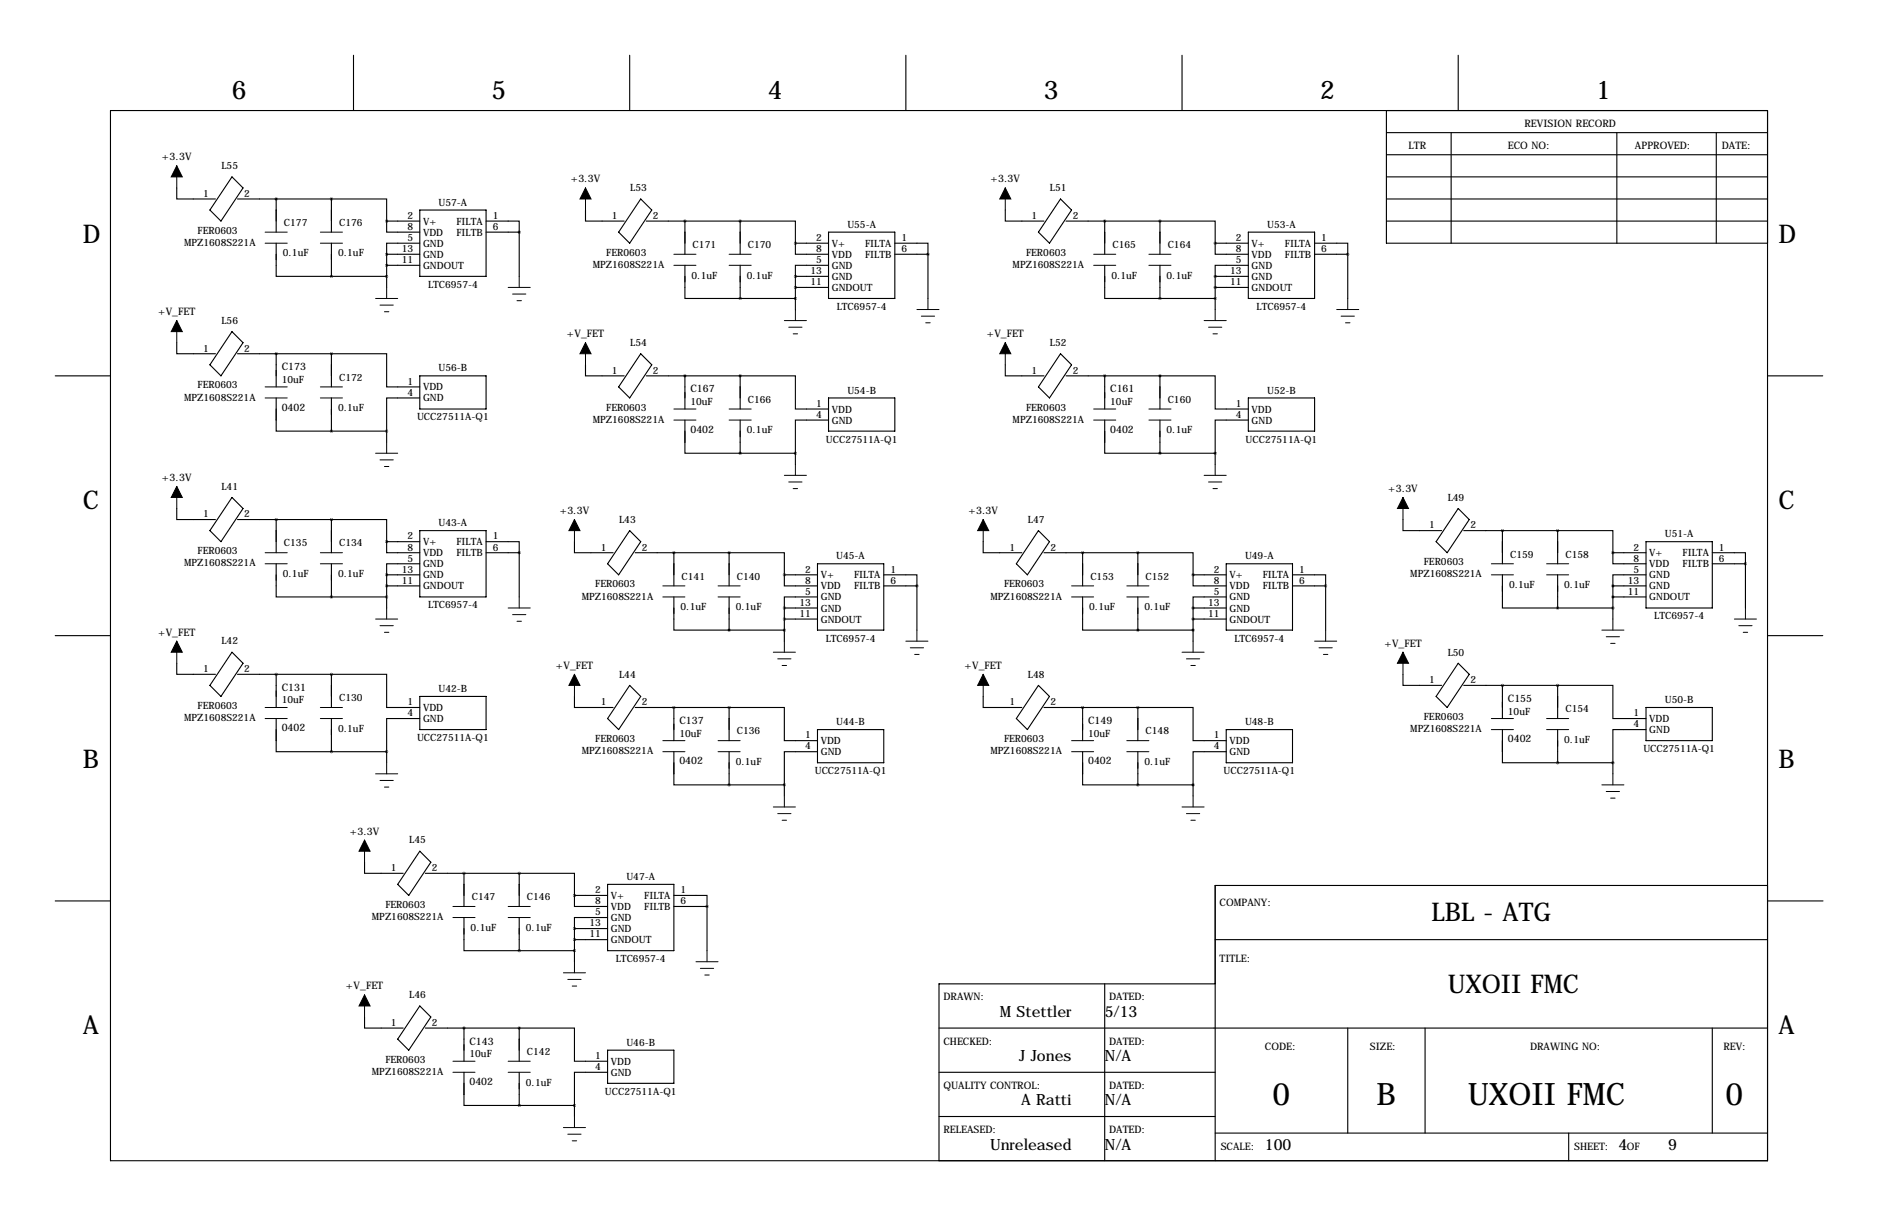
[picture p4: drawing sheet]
<svg xmlns="http://www.w3.org/2000/svg" width="432mm" height="279mm" viewBox="0 0 432 279" stroke-linecap="round" stroke-linejoin="round" font-family="sans-serif">
<g fill="none" stroke="#000" stroke-width=".25">
<path d="M81.3 12.7v12.7M144.8 12.7v12.7M208.3 12.7v12.7M271.8 12.7v12.7M335.3 12.7v12.7M25.4 25.4h381v241.3h-381zM318.8 30.5h87.6M318.8 35.6h87.6M318.8 25.4v30.5h87.6M333.7 30.5v25.4M371.8 30.5v25.4M394.6 30.5v25.4"/>
<path d="M40.6 43.2v2.5h8.9M53.3 40.6l2.6 2.6-5.1 7.6-2.5-2.5zM54.6 45.7h21.6M63.5 55.9v7.6h12.7M63.5 45.7v7.6M76.2 45.7h12.7v5.1M76.2 45.7v7.6M76.2 55.9v7.6M88.9 50.8v2.5h7.6M88.9 50.8h7.6M88.9 58.4h7.6M88.9 58.4v7.6"/>
<path d="M96.5 55.9h-7.6v2.5M96.5 48.3h15.3v15.2h-15.3zM111.8 50.8h7.6v2.5M111.8 53.3h7.6M119.4 53.3v10.2M134.6 48.3v2.5h8.9M147.3 45.7l2.6 2.6-5.1 7.6-2.6-2.6zM148.6 50.8h21.6M157.5 50.8v7.6M170.2 50.8h12.7v5.1M170.2 50.8v7.6M182.9 55.9v2.5h7.6"/>
<path d="M182.9 55.9h7.6M190.5 53.3h15.2v15.3h-15.2zM205.7 55.9h7.7v2.5M205.7 58.4h7.7M213.4 58.4v10.2M231.1 48.3v2.5h8.9M243.8 45.7l2.6 2.6-5.1 7.6-2.5-2.6zM245.1 50.8h21.6M254 50.8v7.6M266.7 50.8h12.7v5.1M266.7 50.8v7.6M279.4 55.9v2.5h7.6"/>
<path d="M279.4 55.9h7.6M287 53.3h15.3v15.3h-15.3zM302.3 55.9h7.6v2.5M302.3 58.4h7.6M309.9 58.4v10.2M318.8 45.7h87.6M318.8 50.8h87.6M318.8 40.6h87.6M40.6 78.7v2.6h8.9M53.3 76.2l2.6 2.5-5.1 7.7-2.5-2.6zM76.2 63.5h12.7M88.9 61h7.6"/>
<path d="M157.5 61v7.6h12.7M170.2 68.6h12.7M170.2 61v7.6M182.9 63.5h7.6M182.9 66h7.6M182.9 63.5v7.6M190.5 61h-7.6v2.5M254 61v7.6h12.7M266.7 68.6h12.7M266.7 61v7.6M279.4 63.5v7.6M279.4 63.5h7.6"/>
<path d="M279.4 66h7.6M287 61h-7.6v2.5M12.7 86.4h12.7M54.6 81.3h21.6M63.5 91.4v7.7h12.7M63.5 81.3v7.6M76.2 81.3h12.7v7.6h7.6M76.2 81.3v7.6M76.2 91.4v7.7M76.2 99.1h12.7M88.9 99.1v2.5M96.5 91.4h-7.6v7.7"/>
<path d="M96.5 86.4h15.3v7.6h-15.3zM134.6 83.8v2.6h8.9M147.3 81.3l2.6 2.5-5.1 7.6-2.6-2.5zM148.6 86.4h21.6M157.5 96.5v7.6h12.7M157.5 86.4v7.6M170.2 86.4h12.7v7.6h7.6M170.2 86.4v7.6M170.2 96.5v7.6M190.5 96.5h-7.6v7.6M190.5 91.4h15.2v7.7h-15.2zM231.1 83.8v2.6h8.9"/>
<path d="M243.8 81.3l2.6 2.5-5.1 7.6-2.5-2.5zM245.1 86.4h21.6M254 96.5v7.6h12.7M254 86.4v7.6M266.7 86.4h12.7v7.6h7.6M266.7 86.4v7.6M266.7 96.5v7.6M287 96.5h-7.6v7.6M287 91.4h15.3v7.7h-15.3zM406.4 86.4h12.7M40.6 116.8v2.6h8.9M53.3 114.3l2.6 2.5-5.1 7.7-2.5-2.6z"/>
<path d="M54.6 119.4h21.6M63.5 119.4v7.6M76.2 119.4h12.7v5.1M76.2 119.4v7.6M170.2 104.1h12.7M182.9 104.1v2.6M266.7 104.1h12.7M279.4 104.1v2.6M322.6 119.4v2.5h8.9M335.3 116.8l2.5 2.6-5.1 7.6-2.5-2.5zM63.5 129.5v7.7h12.7M76.2 137.2h12.7"/>
<path d="M76.2 129.5v7.7M88.9 124.5v2.5h7.6M88.9 124.5h7.6M88.9 132.1h7.6M88.9 134.6h7.6M88.9 132.1v7.6M96.5 129.5h-7.6v2.6M96.5 121.9h15.3v15.3h-15.3zM111.8 124.5h7.6v2.5M111.8 127h7.6M119.4 127v10.2M132.1 124.5v2.5h8.9"/>
<path d="M144.8 121.9l2.5 2.6-5.1 7.6-2.5-2.6zM146 127h21.6M154.9 137.2v7.6h12.7M154.9 127v7.6M167.6 127h12.7v5.1M167.6 127v7.6M167.6 137.2v7.6M180.3 132.1v2.5h7.7M180.3 132.1h7.7M180.3 139.7h7.7M180.3 139.7v7.6M188 137.2h-7.7v2.5"/>
<path d="M188 129.5h15.2v15.3h-15.2zM203.2 132.1h7.6v2.5M203.2 134.6h7.6M210.8 134.6v10.2M226.1 124.5v2.5h8.8M238.8 121.9l2.5 2.6-5.1 7.6-2.5-2.6zM240 127h21.6M248.9 137.2v7.6h12.7M248.9 127v7.6M261.6 127h12.7v5.1M261.6 127v7.6M261.6 137.2v7.6"/>
<path d="M274.3 132.1v2.5h7.6M274.3 132.1h7.6M274.3 139.7h7.6M274.3 139.7v7.6M281.9 137.2h-7.6v2.5M281.9 129.5h15.3v15.3h-15.3zM297.2 132.1h7.6v2.5M297.2 134.6h7.6M304.8 134.6v10.2M336.5 121.9h21.6M345.4 132.1v7.6h12.7M345.4 121.9v7.6"/>
<path d="M358.1 121.9h12.7v5.1M358.1 139.7h12.7M358.1 121.9v7.6M358.1 132.1v7.6M370.8 127v2.5h7.7M370.8 137.2h7.7M370.8 127h7.7M370.8 134.6h7.7M370.8 134.6v7.6M378.5 132.1h-7.7v2.5M378.5 124.5h15.2v15.2h-15.2zM393.7 127h7.6v2.5"/>
<path d="M393.7 129.5h7.6M401.3 129.5v10.2M12.7 146h12.7M40.6 152.4v2.5h8.9M53.3 149.9l2.6 2.5-5.1 7.6-2.5-2.5zM54.6 154.9h21.6M63.5 154.9v7.7M76.2 154.9h12.7v7.7h7.6M76.2 154.9v7.7M144.8 157.5l2.5 2.5-5.1 7.6-2.5-2.5zM167.6 144.8h12.7M180.3 142.2h7.7"/>
<path d="M238.8 157.5l2.5 2.5-5.1 7.6-2.5-2.5zM261.6 144.8h12.7M274.3 142.2h7.6M322.6 154.9v2.6h8.9M335.3 152.4l2.5 2.5-5.1 7.7-2.5-2.6zM336.5 157.5h21.6M345.4 157.5v7.6M358.1 157.5h12.7v7.6h7.7M358.1 157.5v7.6M406.4 146h12.7M63.5 165.1v7.6h12.7M76.2 165.1v7.6"/>
<path d="M76.2 172.7h12.7M88.9 172.7v2.6M96.5 165.1h-7.6v7.6M96.5 160h15.3v7.6h-15.3zM132.1 160v2.6h8.9M146 162.6h21.6M154.9 172.7v7.6h12.7M154.9 162.6v7.6M167.6 162.6h12.7v7.6h7.7M167.6 162.6v7.6M167.6 172.7v7.6M188 172.7h-7.7v7.6"/>
<path d="M188 167.6h15.2v7.7h-15.2zM226.1 160v2.6h8.8M240 162.6h21.6M248.9 172.7v7.6h12.7M248.9 162.6v7.6M261.6 162.6h12.7v7.6h7.6M261.6 162.6v7.6M261.6 172.7v7.6M281.9 172.7h-7.6v7.6M281.9 167.6h15.3v7.7h-15.3zM345.4 167.6v7.7h12.7M358.1 175.3h12.7"/>
<path d="M358.1 167.6v7.7M370.8 175.3v2.5M378.5 167.6h-7.7v7.7M378.5 162.6h15.2v7.6h-15.2zM83.8 198.1v2.6h8.9M96.5 195.6l2.6 2.5-5.1 7.6-2.6-2.5zM167.6 180.3h12.7M180.3 180.3v2.6M261.6 180.3h12.7M274.3 180.3v2.6M12.7 207h12.7M97.8 200.7h21.6"/>
<path d="M106.7 210.8v7.6h12.7M106.7 200.7v7.6M119.4 200.7h12.7v5M119.4 218.4h12.7M119.4 200.7v7.6M119.4 210.8v7.6M132.1 205.7v2.6h7.6M132.1 215.9h7.6M132.1 205.7h7.6M132.1 213.4h7.6M132.1 213.4v7.6M139.7 210.8h-7.6v2.6"/>
<path d="M139.7 203.2h15.2v15.2h-15.2zM154.9 205.7h7.7v2.6M154.9 208.3h7.7M162.6 208.3v10.1M279.4 215.9h127M406.4 203.5h-127v63.2M406.5 207h12.7M83.8 233.7v2.5h8.9M96.5 231.1l2.6 2.6-5.1 7.6-2.6-2.5zM97.8 236.2h21.6M106.7 236.2v7.6M119.4 236.2h12.7v7.6h7.6"/>
<path d="M119.4 236.2v7.6M215.9 236.2h190.5M254 226.1v40.6M279.4 226.1h-63.5v40.6M309.9 236.2v24.1M327.7 236.2v24.1M393.7 236.2v24.1M106.7 246.4v7.6h12.7M119.4 246.4v7.6M119.4 254h12.7M132.1 254v2.5M139.7 246.4h-7.6v7.6"/>
<path d="M139.7 241.3h15.2v7.6h-15.2zM215.9 246.4h63.5M215.9 256.5h63.5M279.4 260.3h127M360.7 260.3v6.4"/>
</g>
<g fill="none" stroke="#000" stroke-width=".23">
<path d="M40.6 38.1v5.1M61 55.9h5M61 53.3h5M73.7 55.9h5M73.7 53.3h5M134.6 43.2v5.1M154.9 58.4h5.1M167.6 58.4h5.1M231.1 43.2v5.1M251.5 58.4h5M264.2 58.4h5M40.6 73.7v5"/>
<path d="M86.4 68.6h5M87.4 70.1h3M88.4 71.6h1M88.9 66v2.6M116.8 66h5.1M117.9 67.6h3M118.9 69.1h1M119.4 63.5v2.5M134.6 78.7v5.1M154.9 61h5.1M167.6 61h5.1M180.3 73.7h5.1"/>
<path d="M181.4 75.2h3M182.4 76.7h1M182.9 71.1v2.6M210.8 71.1h5.1M211.8 72.6h3.1M212.9 74.2h1M213.4 68.6v2.5M231.1 78.7v5.1M251.5 61h5M264.2 61h5M276.9 73.7h5M277.9 75.2h3"/>
<path d="M278.9 76.7h1M279.4 71.1v2.6M307.3 71.1h5.1M308.4 72.6h3M309.4 74.2h1M309.9 68.6v2.5M61 91.4h5M61 88.9h5M73.7 91.4h5M73.7 88.9h5M154.9 96.5h5.1M154.9 94h5.1"/>
<path d="M167.6 96.5h5.1M167.6 94h5.1M251.5 96.5h5M251.5 94h5M264.2 96.5h5M264.2 94h5M40.6 111.8v5M86.4 104.1h5M87.4 105.7h3M88.4 107.2h1M88.9 101.6v2.5M132.1 119.4v5.1"/>
<path d="M180.3 109.2h5.1M181.4 110.7h3M182.4 112.3h1M182.9 106.7v2.5M226.1 119.4v5.1M276.9 109.2h5M277.9 110.7h3M278.9 112.3h1M279.4 106.7v2.5M322.6 114.3v5.1M61 129.5h5M61 127h5"/>
<path d="M73.7 129.5h5M73.7 127h5M88.9 139.7v2.5M116.8 139.7h5.1M119.4 137.2v2.5M152.4 137.2h5.1M152.4 134.6h5.1M165.1 137.2h5.1M165.1 134.6h5.1M246.4 137.2h5.1M246.4 134.6h5.1M259.1 137.2h5.1"/>
<path d="M259.1 134.6h5.1M342.9 129.5h5.1M342.9 132.1h5.1M355.6 129.5h5.1M355.6 132.1h5.1M401.3 139.7v2.5M40.6 147.3v5.1M86.4 142.2h5M87.4 143.8h3M88.4 145.3h1M117.9 141.2h3M118.9 142.7h1"/>
<path d="M132.1 154.9v5.1M177.8 149.9h5.1M178.8 151.4h3.1M179.8 152.9h1M180.3 147.3v2.6M208.3 147.3h5.1M209.3 148.8h3M210.3 150.4h1M210.8 144.8v2.5M226.1 154.9v5.1M271.8 149.9h5.1M272.8 151.4h3"/>
<path d="M273.8 152.9h1M274.3 147.3v2.6M302.3 147.3h5M303.3 148.8h3M304.3 150.4h1M304.8 144.8v2.5M322.6 149.9v5M368.3 144.8h5.1M369.3 146.3h3.1M370.3 147.8h1M370.8 142.2v2.6M398.8 142.2h5.1"/>
<path d="M399.8 143.8h3M400.8 145.3h1M61 165.1h5M61 162.6h5M73.7 165.1h5M73.7 162.6h5M86.4 177.8h5M87.4 179.3h3M88.9 175.3v2.5M152.4 172.7h5.1M152.4 170.2h5.1M165.1 172.7h5.1"/>
<path d="M165.1 170.2h5.1M246.4 172.7h5.1M246.4 170.2h5.1M259.1 172.7h5.1M259.1 170.2h5.1M342.9 165.1h5.1M342.9 167.6h5.1M355.6 165.1h5.1M355.6 167.6h5.1M370.8 177.8v2.5M83.8 193v5.1M88.4 180.8h1"/>
<path d="M177.8 185.4h5.1M178.8 186.9h3.1M179.8 188.5h1M180.3 182.9v2.5M271.8 185.4h5.1M272.8 186.9h3M273.8 188.5h1M274.3 182.9v2.5M368.3 180.3h5.1M369.3 181.9h3.1M370.3 183.4h1M104.1 210.8h5.1"/>
<path d="M104.1 208.3h5.1M116.8 210.8h5.1M116.8 208.3h5.1M162.6 218.4v2.6M83.8 228.6v5.1M129.5 223.5h5.1M130.6 225h3M131.6 226.6h1M132.1 221v2.5M160 221h5.1M161 222.5h3.1M162.1 224h1"/>
<path d="M104.1 246.4h5.1M104.1 243.8h5.1M116.8 246.4h5.1M116.8 243.8h5.1M129.5 259.1h5.1M132.1 256.5v2.6M130.6 260.6h3M131.6 262.1h1"/>
</g>
<g fill="#000" stroke="#000" stroke-width=".23">
<path d="M40.6 38.1l1.3 2.5h-2.5zM134.6 43.2l1.3 2.5h-2.6zM231.1 43.2l1.3 2.5h-2.5zM40.6 73.7l1.3 2.5h-2.5zM134.6 78.7l1.3 2.6h-2.6zM231.1 78.7l1.3 2.6h-2.5zM40.6 111.8l1.3 2.5h-2.5zM132.1 119.4l1.2 2.5h-2.5zM226.1 119.4l1.2 2.5h-2.5zM322.6 114.3l1.2 2.5h-2.5zM40.6 147.3l1.3 2.6h-2.5zM132.1 154.9l1.2 2.6h-2.5z"/>
<path d="M226.1 154.9l1.2 2.6h-2.5zM322.6 149.9l1.2 2.5h-2.5zM83.8 193l1.3 2.6h-2.6zM83.8 228.6l1.3 2.5h-2.6z"/>
</g>
<path d="M180.3 132.1a.05 .05 0 0 0 .1 0 .05 .05 0 0 0-.1 0zM180.3 139.7a.05 .05 0 0 0 .1 0 .05 .05 0 0 0-.1 0zM180.3 142.2a.05 .05 0 0 0 .1 0 .05 .05 0 0 0-.1 0zM180.3 180.3a.05 .05 0 0 0 .1 0 .05 .05 0 0 0-.1 0zM167.6 162.6a.05 .05 0 0 0 .1 0 .05 .05 0 0 0-.1 0zM167.6 180.3a.05 .05 0 0 0 .1 0 .05 .05 0 0 0-.1 0zM167.6 127a.05 .05 0 0 0 .1 0 .05 .05 0 0 0-.1 0zM180.3 144.8a.05 .05 0 0 0 .1 0 .05 .05 0 0 0-.1 0zM167.6 144.8a.05 .05 0 0 0 .1 0 .05 .05 0 0 0-.1 0zM154.9 127a.05 .05 0 0 0 .1 0 .05 .05 0 0 0-.1 0zM154.9 162.6a.05 .05 0 0 0 .1 0 .05 .05 0 0 0-.1 0zM162.5 208.3a.05 .05 0 0 0 .1 0 .05 .05 0 0 0-.1 0zM370.8 127a.05 .05 0 0 0 .1 0 .05 .05 0 0 0-.1 0zM370.8 134.6a.05 .05 0 0 0 .1 0 .05 .05 0 0 0-.1 0zM370.8 137.2a.05 .05 0 0 0 .1 0 .05 .05 0 0 0-.1 0zM370.8 175.3a.05 .05 0 0 0 .1 0 .05 .05 0 0 0-.1 0zM358.1 157.5a.05 .05 0 0 0 .1 0 .05 .05 0 0 0-.1 0zM358.1 175.3a.05 .05 0 0 0 .1 0 .05 .05 0 0 0-.1 0zM358.1 121.9a.05 .05 0 0 0 .1 0 .05 .05 0 0 0-.1 0zM370.8 139.7a.05 .05 0 0 0 .1 0 .05 .05 0 0 0-.1 0zM358.1 139.7a.05 .05 0 0 0 .1 0 .05 .05 0 0 0-.1 0zM345.4 121.9a.05 .05 0 0 0 .1 0 .05 .05 0 0 0-.1 0zM345.4 157.5a.05 .05 0 0 0 .1 0 .05 .05 0 0 0-.1 0zM213.3 58.4a.05 .05 0 0 0 .1 0 .05 .05 0 0 0-.1 0z" fill="#000" stroke="#000" stroke-width=".63"/>
<g font-size="7.1">
<text x="292.6" y="254">0</text>
<text x="316.5" y="254">B</text>
<text x="337.5" y="254">UXOII FMC</text>
<text x="396.7" y="254">0</text>
</g>
<g font-size="5.9">
<text x="53.3" y="22.9">6</text>
<text x="113" y="22.9">5</text>
<text x="176.5" y="22.9">4</text>
<text x="240" y="22.9">3</text>
<text x="303.5" y="22.9">2</text>
<text x="367" y="22.9">1</text>
<text x="19" y="55.9">D</text>
<text x="408.9" y="55.9">D</text>
<text x="19" y="116.8">C</text>
<text x="408.9" y="116.8">C</text>
<text x="19" y="176.5">B</text>
<text x="408.9" y="176.5">B</text>
<text x="329.1" y="211.6">LBL - ATG</text>
<text x="332.9" y="228.1">UXOII FMC</text>
<text x="19" y="237.5">A</text>
<text x="408.9" y="237.5">A</text>
</g>
<g font-size="3.6">
<text x="229.9" y="233.7">M Stettler</text>
<text x="254" y="233.7">5/13</text>
<text x="234.4" y="243.8">J Jones</text>
<text x="254" y="243.8">N/A</text>
<text x="234.8" y="254">A Ratti</text>
<text x="254" y="254">N/A</text>
<text x="227.6" y="264.1">Unreleased</text>
<text x="254" y="264.1">N/A</text>
<text x="290.8" y="264.1">100</text>
<text x="372.1" y="264.1">4</text>
<text x="383.5" y="264.1">9</text>
</g>
<g font-size="2.4">
<text x="350.5" y="29.2">REVISION RECORD</text>
<text x="323.8" y="34.3">LTR</text>
<text x="346.7" y="34.3">ECO NO:</text>
<text x="375.9" y="34.3">APPROVED:</text>
<text x="395.9" y="34.3">DATE:</text>
<text x="37.2" y="36.8">+3.3V</text>
<text x="131.2" y="41.9">+3.3V</text>
<text x="227.7" y="41.9">+3.3V</text>
<text x="36.4" y="72.4">+V_FET</text>
<text x="130.3" y="77.5">+V_FET</text>
<text x="226.9" y="77.5">+V_FET</text>
<text x="64.8" y="85.1">C173</text>
<text x="64.8" y="94.4">0402</text>
<text x="158.7" y="90.2">C167</text>
<text x="255.3" y="90.2">C161</text>
<text x="158.7" y="99.5">0402</text>
<text x="255.3" y="99.5">0402</text>
<text x="37.2" y="110.5">+3.3V</text>
<text x="319.2" y="113">+3.3V</text>
<text x="128.7" y="118.1">+3.3V</text>
<text x="222.7" y="118.1">+3.3V</text>
<text x="36.4" y="146">+V_FET</text>
<text x="318.3" y="148.6">+V_FET</text>
<text x="127.8" y="153.7">+V_FET</text>
<text x="221.8" y="153.7">+V_FET</text>
<text x="64.8" y="158.8">C131</text>
<text x="346.7" y="161.3">C155</text>
<text x="156.2" y="166.4">C137</text>
<text x="250.2" y="166.4">C149</text>
<text x="64.8" y="168">0402</text>
<text x="346.7" y="170.6">0402</text>
<text x="156.2" y="175.7">0402</text>
<text x="250.2" y="175.7">0402</text>
<text x="80.4" y="191.8">+3.3V</text>
<text x="280.4" y="208.3">COMPANY:</text>
<text x="280.4" y="221">TITLE:</text>
<text x="79.5" y="227.3">+V_FET</text>
<text x="216.9" y="229.9">DRAWN:</text>
<text x="255" y="229.9">DATED:</text>
<text x="107.9" y="240">C143</text>
<text x="216.9" y="240">CHECKED:</text>
<text x="255" y="240">DATED:</text>
<text x="290.8" y="241.3">CODE:</text>
<text x="315" y="241.3">SIZE:</text>
<text x="351.8" y="241.3">DRAWING NO:</text>
<text x="396.2" y="241.3">REV:</text>
<text x="107.9" y="249.3">0402</text>
<text x="216.9" y="250.2">QUALITY CONTROL:</text>
<text x="255" y="250.2">DATED:</text>
<text x="216.9" y="260.3">RELEASED:</text>
<text x="255" y="260.3">DATED:</text>
<text x="280.7" y="264.2">SCALE:</text>
<text x="361.9" y="264.2">SHEET:</text>
<text x="374" y="264.2">OF</text>
</g>
<g font-size="2.3">
<text x="50.9" y="38.9">L55</text>
<text x="46.7" y="45.2">1</text>
<text x="56.1" y="45.2">2</text>
<text x="100.8" y="47.2">U57-A</text>
<text x="144.9" y="43.9">L53</text>
<text x="241.4" y="43.9">L51</text>
<text x="45.4" y="53.7">FER0603</text>
<text x="65.3" y="51.9">C177</text>
<text x="78" y="51.9">C176</text>
<text x="93.7" y="50.3">2</text>
<text x="93.7" y="52.8">8</text>
<text x="97.3" y="51.6">V+</text>
<text x="104.9" y="51.6">FILTA</text>
<text x="113.3" y="50.3">1</text>
<text x="113.3" y="52.8">6</text>
<text x="140.7" y="50.3">1</text>
<text x="150.1" y="50.3">2</text>
<text x="194.8" y="52.3">U55-A</text>
<text x="237.2" y="50.3">1</text>
<text x="246.6" y="50.3">2</text>
<text x="291.3" y="52.3">U53-A</text>
<text x="42.3" y="56.5">MPZ1608S221A</text>
<text x="65" y="58.9">0.1uF</text>
<text x="77.7" y="58.9">0.1uF</text>
<text x="92.4" y="57.9">13</text>
<text x="93.7" y="55.4">5</text>
<text x="97.3" y="54.1">VDD</text>
<text x="97.3" y="56.7">GND</text>
<text x="97.3" y="59.2">GND</text>
<text x="104.9" y="54.1">FILTB</text>
<text x="139.4" y="58.8">FER0603</text>
<text x="159.3" y="57">C171</text>
<text x="172" y="57">C170</text>
<text x="187.7" y="55.4">2</text>
<text x="187.7" y="57.9">8</text>
<text x="191.3" y="56.7">V+</text>
<text x="191.3" y="59.2">VDD</text>
<text x="198.9" y="56.7">FILTA</text>
<text x="198.9" y="59.2">FILTB</text>
<text x="207.3" y="55.4">1</text>
<text x="207.3" y="57.9">6</text>
<text x="235.9" y="58.8">FER0603</text>
<text x="255.8" y="57">C165</text>
<text x="268.5" y="57">C164</text>
<text x="284.2" y="55.4">2</text>
<text x="284.2" y="57.9">8</text>
<text x="287.8" y="56.7">V+</text>
<text x="287.8" y="59.2">VDD</text>
<text x="295.4" y="56.7">FILTA</text>
<text x="295.4" y="59.2">FILTB</text>
<text x="303.8" y="55.4">1</text>
<text x="303.8" y="57.9">6</text>
<text x="92.4" y="60.5">11</text>
<text x="97.3" y="61.8">GNDOUT</text>
<text x="136.3" y="61.6">MPZ1608S221A</text>
<text x="159" y="64">0.1uF</text>
<text x="171.7" y="64">0.1uF</text>
<text x="186.3" y="63">13</text>
<text x="186.3" y="65.5">11</text>
<text x="187.7" y="60.5">5</text>
<text x="191.3" y="61.8">GND</text>
<text x="191.3" y="64.3">GND</text>
<text x="232.8" y="61.6">MPZ1608S221A</text>
<text x="255.5" y="64">0.1uF</text>
<text x="268.2" y="64">0.1uF</text>
<text x="282.9" y="63">13</text>
<text x="282.9" y="65.5">11</text>
<text x="284.2" y="60.5">5</text>
<text x="287.8" y="61.8">GND</text>
<text x="287.8" y="64.3">GND</text>
<text x="98.4" y="66.1">LTC6957-4</text>
<text x="191.3" y="66.8">GNDOUT</text>
<text x="192.4" y="71.2">LTC6957-4</text>
<text x="287.8" y="66.8">GNDOUT</text>
<text x="288.9" y="71.2">LTC6957-4</text>
<text x="50.9" y="74.4">L56</text>
<text x="46.7" y="80.8">1</text>
<text x="56.1" y="80.8">2</text>
<text x="144.9" y="79.5">L54</text>
<text x="241.4" y="79.5">L52</text>
<text x="45.4" y="89.2">FER0603</text>
<text x="64.8" y="88">10uF</text>
<text x="78" y="87.5">C172</text>
<text x="93.7" y="88.4">1</text>
<text x="97.3" y="89.7">VDD</text>
<text x="100.8" y="85.3">U56-B</text>
<text x="140.7" y="85.9">1</text>
<text x="150.1" y="85.9">2</text>
<text x="237.2" y="85.9">1</text>
<text x="246.6" y="85.9">2</text>
<text x="42.3" y="92">MPZ1608S221A</text>
<text x="77.7" y="94.5">0.1uF</text>
<text x="93.7" y="90.9">4</text>
<text x="97.3" y="92.2">GND</text>
<text x="139.4" y="94.3">FER0603</text>
<text x="158.7" y="93.1">10uF</text>
<text x="172" y="92.5">C166</text>
<text x="187.7" y="93.5">1</text>
<text x="191.3" y="94.8">VDD</text>
<text x="194.8" y="90.4">U54-B</text>
<text x="235.9" y="94.3">FER0603</text>
<text x="255.3" y="93.1">10uF</text>
<text x="268.5" y="92.5">C160</text>
<text x="284.2" y="93.5">1</text>
<text x="287.8" y="94.8">VDD</text>
<text x="291.3" y="90.4">U52-B</text>
<text x="95.9" y="96.6">UCC27511A-Q1</text>
<text x="136.3" y="97.1">MPZ1608S221A</text>
<text x="171.7" y="99.6">0.1uF</text>
<text x="187.7" y="96">4</text>
<text x="189.9" y="101.7">UCC27511A-Q1</text>
<text x="191.3" y="97.3">GND</text>
<text x="232.8" y="97.1">MPZ1608S221A</text>
<text x="268.2" y="99.6">0.1uF</text>
<text x="284.2" y="96">4</text>
<text x="286.4" y="101.7">UCC27511A-Q1</text>
<text x="287.8" y="97.3">GND</text>
<text x="50.9" y="112.5">L41</text>
<text x="46.7" y="118.9">1</text>
<text x="56.1" y="118.9">2</text>
<text x="332.9" y="115.1">L49</text>
<text x="65.3" y="125.6">C135</text>
<text x="78" y="125.6">C134</text>
<text x="93.7" y="124">2</text>
<text x="97.3" y="125.3">V+</text>
<text x="100.8" y="120.9">U43-A</text>
<text x="104.9" y="125.3">FILTA</text>
<text x="113.3" y="124">1</text>
<text x="142.4" y="120.1">L43</text>
<text x="236.3" y="120.1">L47</text>
<text x="328.6" y="121.4">1</text>
<text x="338.1" y="121.4">2</text>
<text x="382.8" y="123.4">U51-A</text>
<text x="42.3" y="130.1">MPZ1608S221A</text>
<text x="45.4" y="127.3">FER0603</text>
<text x="92.4" y="131.6">13</text>
<text x="93.7" y="126.5">8</text>
<text x="93.7" y="129">5</text>
<text x="97.3" y="127.8">VDD</text>
<text x="97.3" y="130.3">GND</text>
<text x="104.9" y="127.8">FILTB</text>
<text x="113.3" y="126.5">6</text>
<text x="138.1" y="126.5">1</text>
<text x="147.6" y="126.5">2</text>
<text x="185.1" y="131.6">2</text>
<text x="192.3" y="128.5">U45-A</text>
<text x="204.7" y="131.6">1</text>
<text x="232.1" y="126.5">1</text>
<text x="241.6" y="126.5">2</text>
<text x="279.1" y="131.6">2</text>
<text x="286.3" y="128.5">U49-A</text>
<text x="298.7" y="131.6">1</text>
<text x="327.4" y="129.9">FER0603</text>
<text x="347.2" y="128.1">C159</text>
<text x="359.9" y="128.1">C158</text>
<text x="375.6" y="126.5">2</text>
<text x="375.6" y="129">8</text>
<text x="375.6" y="131.6">5</text>
<text x="379.2" y="127.8">V+</text>
<text x="379.2" y="130.3">VDD</text>
<text x="386.9" y="127.8">FILTA</text>
<text x="386.9" y="130.3">FILTB</text>
<text x="395.2" y="126.5">1</text>
<text x="395.2" y="129">6</text>
<text x="65" y="132.6">0.1uF</text>
<text x="77.7" y="132.6">0.1uF</text>
<text x="92.4" y="134.1">11</text>
<text x="97.3" y="132.9">GND</text>
<text x="97.3" y="135.4">GNDOUT</text>
<text x="133.8" y="137.8">MPZ1608S221A</text>
<text x="136.9" y="135">FER0603</text>
<text x="156.7" y="133.2">C141</text>
<text x="169.4" y="133.2">C140</text>
<text x="185.1" y="134.1">8</text>
<text x="185.1" y="136.7">5</text>
<text x="188.7" y="132.9">V+</text>
<text x="188.7" y="135.4">VDD</text>
<text x="188.7" y="138">GND</text>
<text x="196.4" y="132.9">FILTA</text>
<text x="196.4" y="135.4">FILTB</text>
<text x="204.7" y="134.1">6</text>
<text x="227.7" y="137.8">MPZ1608S221A</text>
<text x="230.8" y="135">FER0603</text>
<text x="250.7" y="133.2">C153</text>
<text x="263.4" y="133.2">C152</text>
<text x="279.1" y="134.1">8</text>
<text x="279.1" y="136.7">5</text>
<text x="282.7" y="132.9">V+</text>
<text x="282.7" y="135.4">VDD</text>
<text x="282.7" y="138">GND</text>
<text x="290.4" y="132.9">FILTA</text>
<text x="290.4" y="135.4">FILTB</text>
<text x="298.7" y="134.1">6</text>
<text x="324.3" y="132.7">MPZ1608S221A</text>
<text x="347" y="135.1">0.1uF</text>
<text x="359.7" y="135.1">0.1uF</text>
<text x="374.3" y="134.1">13</text>
<text x="374.3" y="136.7">11</text>
<text x="379.2" y="132.9">GND</text>
<text x="379.2" y="135.4">GND</text>
<text x="379.2" y="138">GNDOUT</text>
<text x="98.4" y="139.8">LTC6957-4</text>
<text x="156.5" y="140.2">0.1uF</text>
<text x="169.2" y="140.2">0.1uF</text>
<text x="183.8" y="139.2">13</text>
<text x="183.8" y="141.7">11</text>
<text x="188.7" y="140.5">GND</text>
<text x="188.7" y="143">GNDOUT</text>
<text x="250.4" y="140.2">0.1uF</text>
<text x="263.1" y="140.2">0.1uF</text>
<text x="277.8" y="139.2">13</text>
<text x="277.8" y="141.7">11</text>
<text x="282.7" y="140.5">GND</text>
<text x="282.7" y="143">GNDOUT</text>
<text x="380.3" y="142.3">LTC6957-4</text>
<text x="50.9" y="148.1">L42</text>
<text x="189.8" y="147.4">LTC6957-4</text>
<text x="283.8" y="147.4">LTC6957-4</text>
<text x="46.7" y="154.4">1</text>
<text x="56.1" y="154.4">2</text>
<text x="142.4" y="155.7">L44</text>
<text x="236.3" y="155.7">L48</text>
<text x="332.9" y="150.6">L50</text>
<text x="64.8" y="161.6">10uF</text>
<text x="78" y="161.1">C130</text>
<text x="100.8" y="159">U42-B</text>
<text x="328.6" y="157">1</text>
<text x="338.1" y="157">2</text>
<text x="382.8" y="161.5">U50-B</text>
<text x="42.3" y="165.7">MPZ1608S221A</text>
<text x="45.4" y="162.9">FER0603</text>
<text x="93.7" y="162.1">1</text>
<text x="93.7" y="164.6">4</text>
<text x="97.3" y="163.4">VDD</text>
<text x="97.3" y="165.9">GND</text>
<text x="138.1" y="162.1">1</text>
<text x="147.6" y="162.1">2</text>
<text x="192.3" y="166.6">U44-B</text>
<text x="232.1" y="162.1">1</text>
<text x="241.6" y="162.1">2</text>
<text x="286.3" y="166.6">U48-B</text>
<text x="327.4" y="165.4">FER0603</text>
<text x="346.7" y="164.2">10uF</text>
<text x="359.9" y="163.7">C154</text>
<text x="375.6" y="164.6">1</text>
<text x="375.6" y="167.1">4</text>
<text x="379.2" y="165.9">VDD</text>
<text x="77.7" y="168.1">0.1uF</text>
<text x="95.9" y="170.3">UCC27511A-Q1</text>
<text x="133.8" y="173.3">MPZ1608S221A</text>
<text x="136.9" y="170.5">FER0603</text>
<text x="156.2" y="169.3">10uF</text>
<text x="169.4" y="168.7">C136</text>
<text x="185.1" y="169.7">1</text>
<text x="185.1" y="172.2">4</text>
<text x="188.7" y="171">VDD</text>
<text x="188.7" y="173.5">GND</text>
<text x="227.7" y="173.3">MPZ1608S221A</text>
<text x="230.8" y="170.5">FER0603</text>
<text x="250.2" y="169.3">10uF</text>
<text x="263.4" y="168.7">C148</text>
<text x="279.1" y="169.7">1</text>
<text x="279.1" y="172.2">4</text>
<text x="282.7" y="171">VDD</text>
<text x="282.7" y="173.5">GND</text>
<text x="324.3" y="168.2">MPZ1608S221A</text>
<text x="359.7" y="170.7">0.1uF</text>
<text x="377.8" y="172.8">UCC27511A-Q1</text>
<text x="379.2" y="168.4">GND</text>
<text x="169.2" y="175.8">0.1uF</text>
<text x="187.3" y="177.9">UCC27511A-Q1</text>
<text x="263.1" y="175.8">0.1uF</text>
<text x="281.3" y="177.9">UCC27511A-Q1</text>
<text x="94.1" y="193.8">L45</text>
<text x="89.9" y="200.2">1</text>
<text x="99.3" y="200.2">2</text>
<text x="144" y="202.2">U47-A</text>
<text x="88.6" y="208.6">FER0603</text>
<text x="108.5" y="206.8">C147</text>
<text x="121.2" y="206.8">C146</text>
<text x="136.9" y="205.2">2</text>
<text x="136.9" y="207.8">8</text>
<text x="140.5" y="206.5">V+</text>
<text x="140.5" y="209.1">VDD</text>
<text x="148.1" y="206.5">FILTA</text>
<text x="148.1" y="209.1">FILTB</text>
<text x="156.5" y="205.2">1</text>
<text x="156.5" y="207.8">6</text>
<text x="85.5" y="211.4">MPZ1608S221A</text>
<text x="108.2" y="213.9">0.1uF</text>
<text x="120.9" y="213.9">0.1uF</text>
<text x="135.5" y="212.9">13</text>
<text x="135.5" y="215.4">11</text>
<text x="136.9" y="210.3">5</text>
<text x="140.5" y="211.6">GND</text>
<text x="140.5" y="214.2">GND</text>
<text x="140.5" y="216.7">GNDOUT</text>
<text x="141.6" y="221.1">LTC6957-4</text>
<text x="94.1" y="229.4">L46</text>
<text x="89.9" y="235.7">1</text>
<text x="99.3" y="235.7">2</text>
<text x="88.6" y="244.2">FER0603</text>
<text x="107.9" y="242.9">10uF</text>
<text x="121.2" y="242.4">C142</text>
<text x="136.9" y="243.3">1</text>
<text x="136.9" y="245.9">4</text>
<text x="140.5" y="244.6">VDD</text>
<text x="144" y="240.3">U46-B</text>
<text x="85.5" y="247">MPZ1608S221A</text>
<text x="120.9" y="249.4">0.1uF</text>
<text x="139.1" y="251.5">UCC27511A-Q1</text>
<text x="140.5" y="247.2">GND</text>
</g>
</svg>
